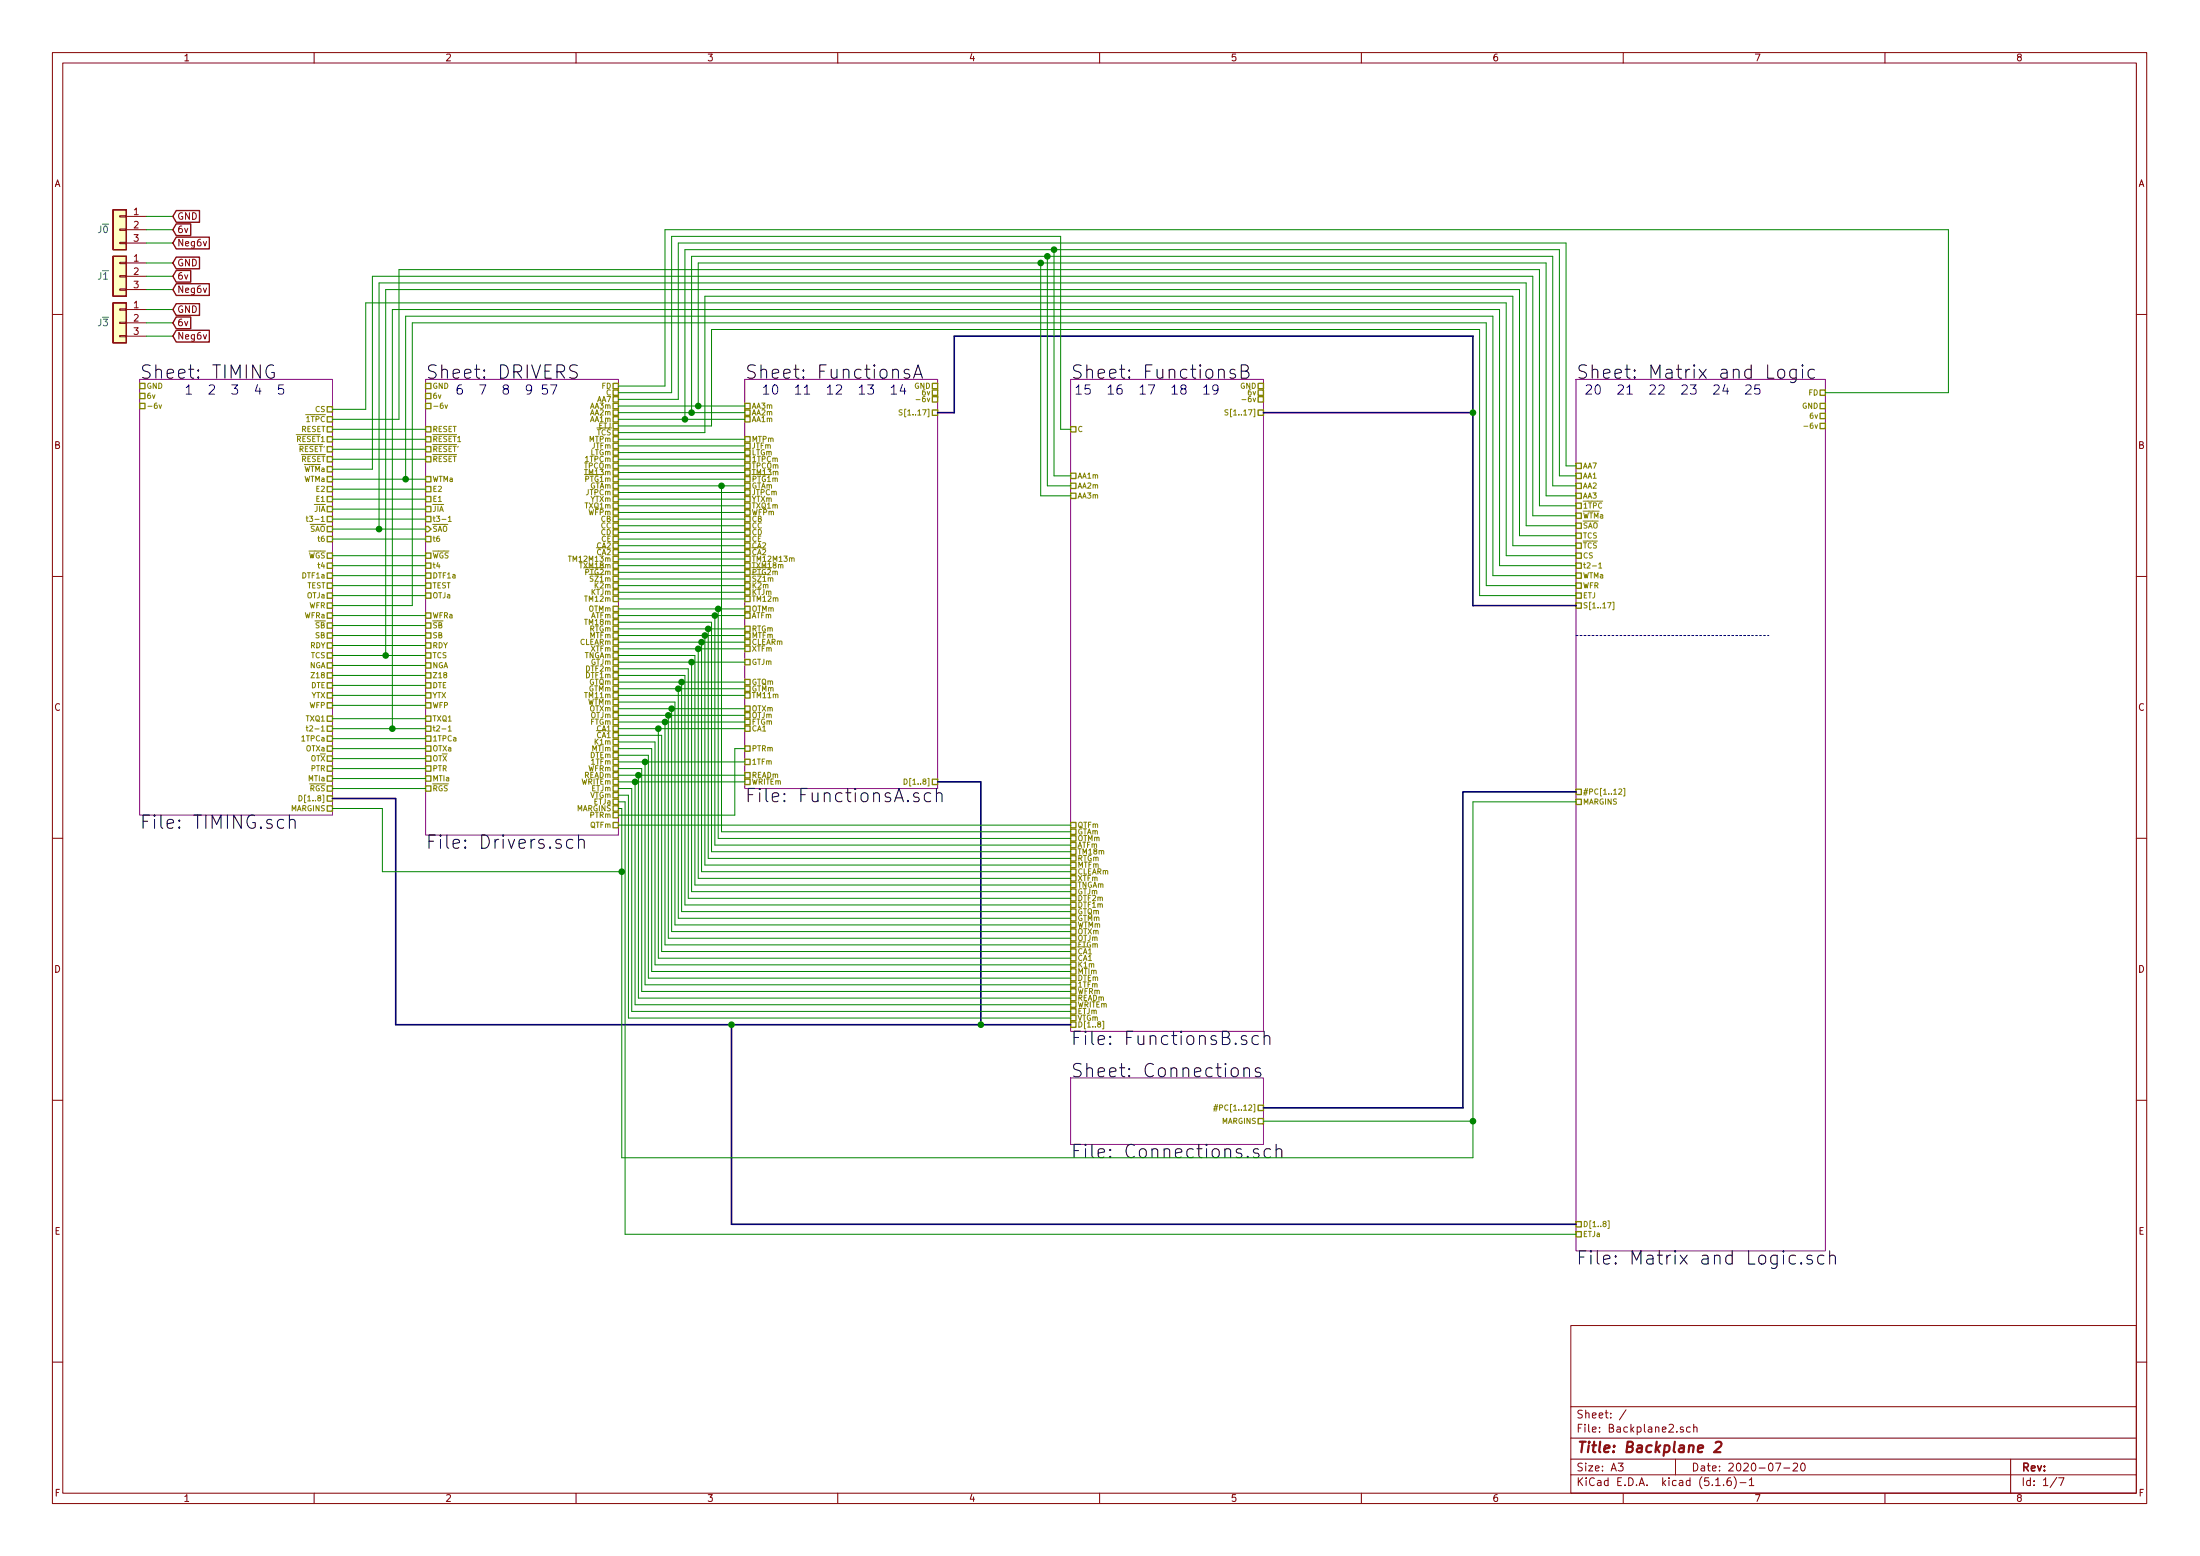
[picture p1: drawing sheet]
<svg xmlns="http://www.w3.org/2000/svg" width="420mm" height="297mm" viewBox="0 0 420 297" stroke-linecap="round" stroke-linejoin="round" font-family="sans-serif">
<g fill="none" stroke="#840000" stroke-width=".19">
<path d="M10 10h400v277h-400zM12 12h396v273.1h-396zM60 10v2M110 10v2M160 10v2M210 10v2M260 10v2M310 10v2M360 10v2M22.9 46.3h1.2v.2h-1.2zM22.9 43.7h1.2v.3h-1.2zM22.9 41.2h1.2v.2h-1.2z"/>
<path d="M22.9 55.2h1.2v.2h-1.2zM22.9 52.6h1.2v.3h-1.2zM22.9 50.1h1.2v.2h-1.2zM22.9 59h1.2v.2h-1.2zM24.1 41.3h3.8M24.1 43.9h3.8M24.1 46.4h3.8M24.1 50.2h3.8M24.1 52.7h3.8M24.1 55.3h3.8M24.1 59.1h3.8M10 60h2"/>
<path d="M22.9 64h1.2v.3h-1.2zM22.9 61.5h1.2v.3h-1.2zM24.1 61.6h3.8M24.1 64.2h3.8M408 60h2M10 110h2M408 110h2M10 160h2M408 160h2M10 210h2M408 210h2M300 253h108v32.1h-108z"/>
<path d="M10 260h2M300 278.5h108M300 274.5h108M300 268.5h108M309 279.3h1l-.5 .6 .4 .1v.7l-.2 .1-.7-.1M310.5 269.1l-1.2 2M320 278.5v3M321.5 272.5l-.4-.1-.2 .2 .1 .2 .5 .2v.3h-.6M322.8 272.5l-.4-.1-.3 .3 .1 .6 .2 .1 .4-.1M323.5 272.5l.2-.1 .3 .1 .1 .9M323.5 271.9v1.5M339.1 279.3h1l-.6 1.5"/>
<path d="M342.5 279.5l.5-.2 .3 .2v.2l-.9 1.1h.9M344.1 279.4l.1-.1a.8 .8 0 0 1 .6 .8 .8 .8 0 0 1-.6 .7 1 1 0 0 1-.1-1.4zM384 278.5v6.6M408 260h2M60 285.1v1.9M110 285.1v1.9M160 285.1v1.9M210 285.1v1.9M260 285.1v1.9M300 281.5h108M310 285.1v1.9M327.7 283.6h.8"/>
<path d="M329.2 283.5v.1M330.5 282.1a.59 .59 0 0 0-.7 .6l.1 .8 .5 .1 .2-.1 .1-.5-.2-.3h-.4l-.3 .3M331.2 281.9a1.71 1.71 0 0 1 0 2.3M332.3 283h1.2M334.1 282.5l.4-.4v1.5M334.1 283.6h.8M340.7 280.2h1.1M360 285.1v1.9M392.8 282l-1.3 2M393.2 282.1h1l-.7 1.5"/>
</g>
<path d="M327.7 275.4l.3-.2h.4l.3 .2 .1 .4-.2 .3-1.3 1.1h1.3" fill="none" stroke="#840000" stroke-width=".41"/>
<path d="M26.7 72.4h36.8v83.2h-36.8zM81.3 72.4h36.8v87h-36.8zM142.2 72.4h36.9v78.1h-36.9zM204.5 72.4h36.8v124.5h-36.8zM301 72.4h47.6v166.4h-47.6zM204.5 205.8h36.8v12.7h-36.8z" fill="none" stroke="#840084" stroke-width=".19"/>
<g fill="none" stroke="#000" stroke-width=".19">
<path d="M52.2 69.8a.97 .97 0 0 0-1 0 .97 .97 0 0 0-.4 1 1.08 1.08 0 0 0 .3 1.1 1.08 1.08 0 0 0 1.1 .2l.2-.2v-.8h-.5M110.3 69.8a1.09 1.09 0 0 0-1.4 .1 .59 .59 0 0 0 .4 1 .88 .88 0 0 1 1 .8l-.5 .5-1-.1M173.6 70.6l-.6-.1-.3 .4 .1 .3 .8 .3 .2 .2-.2 .4-.2 .1-.7-.1M174.5 72.2l.8-2.5 .9 2.5M174.7 71.5h1.2M235.9 70.6l-.6-.1-.4 .4 .1 .3 .9 .3 .1 .2-.1 .4-.3 .1-.7-.1M237.1 70.9h.8a.61 .61 0 0 0 .5-.6 .61 .61 0 0 0-.5-.6h-.8v2.5h.9a.69 .69 0 0 0 .6-.7 .69 .69 0 0 0-.7-.6M339.8 70.6a.69 .69 0 0 1 1 .4v.7a.68 .68 0 0 1-.6 .5 .68 .68 0 0 1-.7-.5v-.7zM343 70.5v2.1a.71 .71 0 0 1-1.1 .3M343 70.6l-.7-.1-.5 .5v.7l.3 .4 .2 .1 .7-.1M344.2 69.7l-.1 .1 .1 .1 .1-.1-.1-.1v.2M344.2 70.5v1.7"/>
<path d="M346.5 70.6l-.7-.1-.5 .5v.7l.3 .4 .2 .1 .7-.1M55.3 156.7a.63 .63 0 0 1 1.1 .1v1.3M55.3 155.6v2.5M110.5 159.4v2.5M175.4 151.5l-.6-.2-.3 .4 .1 .4 .8 .2 .2 .3-.2 .3-.2 .1-.7-.1M177.7 151.5l-.7-.2-.5 .5v.8l.3 .3 .2 .1 .7-.1M178.8 151.6a.61 .61 0 0 1 1.1 .1v1.3M178.8 150.5v2.5M109.4 160.4l-.7-.2-.5 .5v.8l.2 .3 .3 .1 .7-.1M110.5 160.5a.66 .66 0 0 1 1-.1l.1 .2v1.3M238 197.8a.62 .62 0 0 0-.9 .3l.1 .3 .6 .1 .2 .2 .2 .2-.2 .4-.2 .1-.7-.1M240.3 197.8l-.7-.1-.5 .5v.7l.3 .4 .2 .1 .7-.1"/>
<path d="M241.4 198a.63 .63 0 0 1 1.1 .1v1.3M241.4 196.9v2.5M235.3 204.1a.69 .69 0 0 1 .6-.3 .69 .69 0 0 1 .6 .5v.8a.7 .7 0 0 1-.7 .5 .7 .7 0 0 1-.7-.5v-.8zM237.6 204.1a.61 .61 0 0 1 1 .1v1.3M237.6 203.8v1.7M240.3 219.4l-.6-.1-.3 .3 .1 .4 .8 .3 .2 .2-.2 .4-.2 .1-.7-.1M240.7 204a.6 .6 0 0 0-1 .2l.2 .4 .6 .1 .3 .4-.1 .3-.2 .1-.8-.1M242.6 219.4l-.7-.1-.5 .5v.7l.3 .4 .2 .1 .7-.1M243.7 219.5a.63 .63 0 0 1 1.1 .1v1.4M243.7 218.5v2.5M342.9 239.7l-.7-.1-.5 .5v.7l.2 .4 .3 .1 .7-.1M346 239.7l-.6-.1-.3 .4 .1 .3 .8 .3 .2 .2-.2 .4-.2 .1-.7-.1"/>
<path d="M348.3 239.7l-.7-.1-.5 .5v.7l.3 .4 .2 .1 .7-.1M349.4 239.9a.63 .63 0 0 1 1.1 .1v1.3M349.4 238.8v2.5M344 241.1l.1 .1-.1 .1-.1-.1 .1-.1v.2"/>
</g>
<g fill="none" stroke="#848400" stroke-width=".25">
<path d="M26.7 73.2h1v1h-1zM26.7 75.1h1v1h-1zM26.7 77h1v1h-1zM62.5 79.5h1v1.1h-1zM62.5 77.6h1v1h-1zM81.3 73.2h1v1h-1zM81.3 75.1h1v1h-1zM81.3 77h1v1h-1zM117.1 79.5h1v1.1h-1zM117.1 78.3h1v1h-1zM117.1 77h1v1h-1zM117.1 75.7h1v1h-1z"/>
<path d="M117.1 74.5h1v1h-1zM117.1 73.2h1v1h-1zM142.2 79.5h1.1v1.1h-1.1zM142.2 78.3h1.1v1h-1.1zM142.2 77h1.1v1h-1.1zM178.1 73.2h1v1h-1zM178.1 74.5h1v1h-1zM178.1 75.7h1v1h-1zM178.1 78.3h1v1h-1zM240.3 73.2h1v1h-1zM240.3 74.5h1v1h-1zM240.3 78.3h1v1h-1z"/>
<path d="M240.3 75.7h1v1h-1zM347.6 77h1v1h-1zM347.6 78.9h1v1h-1zM347.6 74.5h1v1h-1zM62.5 89.1h1v1h-1zM62.5 96.7h1v1h-1zM62.5 83.3h1v1.1h-1zM62.5 94.8h1v1h-1zM62.5 92.9h1v1h-1zM62.5 87.2h1v1h-1zM62.5 81.4h1v1.1h-1zM62.5 85.3h1v1h-1z"/>
<path d="M62.5 91h1v1h-1zM62.5 98.6h1v1h-1zM81.3 83.3h1v1.1h-1zM81.3 94.8h1v1h-1zM81.3 96.7h1v1h-1zM81.3 92.9h1v1h-1zM81.3 91h1v1h-1zM81.3 87.2h1v1h-1zM81.3 85.3h1v1h-1zM81.3 81.4h1v1.1h-1zM81.3 98.6h1v1h-1zM117.1 92.2h1v1.1h-1z"/>
<path d="M117.1 82.1h1v1h-1zM117.1 97.3h1v1h-1zM117.1 80.8h1v1h-1zM117.1 98.6h1v1h-1zM117.1 99.9h1v1h-1zM117.1 96h1v1.1h-1zM117.1 89.7h1v1h-1zM117.1 91h1v1h-1zM117.1 93.5h1v1h-1zM117.1 94.8h1v1h-1zM117.1 88.4h1v1h-1zM117.1 83.3h1v1.1h-1z"/>
<path d="M117.1 84.6h1v1h-1zM117.1 85.9h1v1h-1zM117.1 87.2h1v1h-1zM142.2 92.2h1.1v1.1h-1.1zM142.2 97.3h1.1v1h-1.1zM142.2 98.6h1.1v1h-1.1zM142.2 99.9h1.1v1h-1.1zM142.2 96h1.1v1.1h-1.1zM142.2 89.7h1.1v1h-1.1zM142.2 91h1.1v1h-1.1zM142.2 93.5h1.1v1h-1.1zM142.2 94.8h1.1v1h-1.1z"/>
<path d="M142.2 88.4h1.1v1h-1.1zM142.2 83.3h1.1v1.1h-1.1zM142.2 84.6h1.1v1h-1.1zM142.2 85.9h1.1v1h-1.1zM142.2 87.2h1.1v1h-1.1zM204.5 81.4h1v1.1h-1zM204.5 90.3h1v1h-1zM204.5 92.2h1v1.1h-1zM204.5 94.1h1v1.1h-1zM301 98h1v1h-1zM301 88.4h1v1h-1zM301 94.1h1v1.1h-1z"/>
<path d="M301 92.2h1v1.1h-1zM301 90.3h1v1h-1zM301 96h1v1.1h-1zM301 99.9h1v1h-1zM347.6 80.8h1v1h-1zM62.5 100.5h1v1h-1zM62.5 115.1h1v1h-1zM62.5 107.5h1v1h-1zM62.5 118.9h1v1h-1zM62.5 102.4h1v1h-1zM62.5 111.3h1v1h-1zM62.5 117h1v1h-1z"/>
<path d="M62.5 113.2h1v1h-1zM62.5 109.4h1v1h-1zM62.5 105.6h1v1h-1zM81.3 107.5h1v1h-1zM81.3 111.3h1v1h-1zM81.3 102.4h1v1h-1zM81.3 100.5h.5l.5 .5-.5 .5h-.5zM81.3 118.9h1v1h-1zM81.3 117h1v1h-1zM81.3 113.2h1v1h-1zM81.3 109.4h1v1h-1zM81.3 105.6h1v1h-1z"/>
<path d="M117.1 106.2h1v1h-1zM117.1 101.1h1v1h-1zM117.1 102.4h1v1h-1zM117.1 103.7h1v1h-1zM117.1 104.9h1v1.1h-1zM117.1 107.5h1v1h-1zM117.1 108.7h1v1.1h-1zM117.1 119.5h1v1.1h-1zM117.1 110h1v1h-1zM117.1 111.3h1v1h-1zM117.1 112.6h1v1h-1zM117.1 113.8h1v1h-1z"/>
<path d="M117.1 118.3h1v1h-1zM117.1 117h1v1h-1zM117.1 115.7h1v1h-1zM142.2 106.2h1.1v1h-1.1zM142.2 101.1h1.1v1h-1.1zM142.2 102.4h1.1v1h-1.1zM142.2 103.7h1.1v1h-1.1zM142.2 104.9h1.1v1.1h-1.1zM142.2 107.5h1.1v1h-1.1zM142.2 108.7h1.1v1.1h-1.1zM142.2 119.5h1.1v1.1h-1.1zM142.2 110h1.1v1h-1.1z"/>
<path d="M142.2 111.3h1.1v1h-1.1zM142.2 112.6h1.1v1h-1.1zM142.2 113.8h1.1v1h-1.1zM142.2 117h1.1v1h-1.1zM142.2 115.7h1.1v1h-1.1zM301 101.8h1v1h-1zM301 111.3h1v1h-1zM301 103.7h1v1h-1zM301 115.1h1v1h-1zM301 105.6h1v1h-1zM301 107.5h1v1h-1zM301 109.4h1v1h-1z"/>
<path d="M301 113.2h1v1h-1zM62.5 124.6h1v1h-1zM62.5 120.8h1v1h-1zM62.5 122.7h1v1h-1zM62.5 126.5h1v1h-1zM62.5 130.3h1v1.1h-1zM62.5 134.1h1v1.1h-1zM62.5 138.6h1v1h-1zM62.5 136.7h1v1h-1zM62.5 132.2h1v1.1h-1zM62.5 128.4h1v1h-1zM81.3 124.6h1v1h-1z"/>
<path d="M81.3 122.7h1v1h-1zM81.3 138.6h1v1h-1zM81.3 120.8h1v1h-1zM81.3 126.5h1v1h-1zM81.3 134.1h1v1.1h-1zM81.3 130.3h1v1.1h-1zM81.3 136.7h1v1h-1zM81.3 132.2h1v1.1h-1zM81.3 128.4h1v1h-1zM117.1 137.3h1v1h-1zM117.1 138.6h1v1h-1zM117.1 139.9h1v1h-1z"/>
<path d="M117.1 136.1h1v1h-1zM117.1 134.8h1v1h-1zM117.1 133.5h1v1h-1zM117.1 132.2h1v1.1h-1zM117.1 131h1v1h-1zM117.1 129.7h1v1h-1zM117.1 128.4h1v1h-1zM117.1 127.2h1v1h-1zM117.1 125.9h1v1h-1zM117.1 124.6h1v1h-1zM117.1 123.4h1v1h-1zM117.1 122.1h1v1h-1z"/>
<path d="M117.1 120.8h1v1h-1zM142.2 137.3h1.1v1h-1.1zM142.2 138.6h1.1v1h-1.1zM142.2 136.1h1.1v1h-1.1zM142.2 134.8h1.1v1h-1.1zM142.2 132.2h1.1v1.1h-1.1zM142.2 131h1.1v1h-1.1zM142.2 129.7h1.1v1h-1.1zM142.2 125.9h1.1v1h-1.1zM142.2 123.4h1.1v1h-1.1zM142.2 122.1h1.1v1h-1.1zM142.2 120.8h1.1v1h-1.1z"/>
<path d="M62.5 146.2h1v1h-1zM62.5 151.9h1v1h-1zM62.5 153.8h1v1h-1zM62.5 140.5h1v1h-1zM62.5 142.4h1v1h-1zM62.5 144.3h1v1h-1zM62.5 148.1h1v1h-1zM62.5 150h1v1h-1zM81.3 146.2h1v1h-1zM81.3 140.5h1v1h-1zM81.3 142.4h1v1h-1zM81.3 144.3h1v1h-1z"/>
<path d="M81.3 148.1h1v1h-1zM81.3 150h1v1h-1zM117.1 153.8h1v1h-1zM117.1 151.3h1v1h-1zM117.1 150h1v1h-1zM117.1 152.6h1v1h-1zM117.1 148.8h1v1h-1zM117.1 147.5h1v1h-1zM117.1 146.2h1v1h-1zM117.1 144.9h1v1.1h-1zM117.1 143.7h1v1h-1zM117.1 142.4h1v1h-1z"/>
<path d="M117.1 141.1h1v1h-1zM117.1 155.1h1v1h-1zM117.1 157h1v1h-1zM142.2 148.8h1.1v1h-1.1zM142.2 147.5h1.1v1h-1.1zM142.2 144.9h1.1v1.1h-1.1zM142.2 142.4h1.1v1h-1.1zM178.1 148.8h1v1h-1zM204.5 159.5h1v1.1h-1zM204.5 157h1v1h-1zM204.5 158.3h1v1h-1zM301 150.7h1v1h-1z"/>
<path d="M301 152.6h1v1h-1zM204.5 179.9h1v1h-1zM204.5 178.6h1v1h-1zM204.5 177.3h1v1h-1zM204.5 176.1h1v1h-1zM204.5 174.8h1v1h-1zM204.5 173.5h1v1h-1zM204.5 172.2h1v1.1h-1zM204.5 171h1v1h-1zM204.5 169.7h1v1h-1zM204.5 168.4h1v1.1h-1zM204.5 167.2h1v1h-1z"/>
<path d="M204.5 165.9h1v1h-1zM204.5 164.6h1v1h-1zM204.5 163.4h1v1h-1zM204.5 162.1h1v1h-1zM204.5 160.8h1v1h-1zM204.5 195.1h1v1h-1zM204.5 181.1h1v1.1h-1zM204.5 182.4h1v1h-1zM204.5 193.8h1v1.1h-1zM204.5 192.6h1v1h-1zM204.5 191.3h1v1h-1zM204.5 190h1v1h-1z"/>
<path d="M204.5 188.8h1v1h-1zM204.5 187.5h1v1h-1zM204.5 186.2h1v1h-1zM204.5 184.9h1v1.1h-1zM204.5 183.7h1v1h-1zM240.3 211h1v1h-1zM240.3 213.5h1v1h-1zM301 233.2h1v1h-1zM301 235.1h1v1h-1z"/>
</g>
<g fill="none" stroke="#848400" stroke-width=".19">
<path d="M30.4 77.3l.2 .7 .3-.7M85 77.3l.2 .7 .3-.7M172.3 78.3h-.5a.42 .42 0 0 0 .4 .5l.1 .2-.2 .2h-.4M175 76.3h.7M234.5 78.3h-.5a.42 .42 0 0 0 .5 .5v.2l-.2 .2h-.4M237.2 76.3h.7M58.5 98.9h.4M58.6 98.5v.9l.3 .2M59.1 98.5h.6l-.3 .4 .3 .2v.4l-.2 .1-.4-.1M85.6 98.8l.3-.3v1.1M85.6 99.6h.6M344.5 81.4h.8"/>
<path d="M108.5 106.2h.6M151.2 106.6l.2-.1h.2l.1 .7M305.3 107.7l.3-.3v1M305.3 108.4h.6M307 115h.7l-.4 1.1M308 114.9h.2v1.5h-.2M58.5 138.9h.4M58.6 138.5v.9l.3 .2M59.1 138.6l.4-.1 .2 .3-.6 .8h.6M85.6 138.8l.3-.3v1.1M85.6 139.6h.6M57.1 151.9a.51 .51 0 0 1 .6 .5 .51 .51 0 0 1-.6 .5z"/>
<path d="M172.7 148.7a.51 .51 0 0 1 .6 .5 .51 .51 0 0 1-.6 .5zM309.1 150.7l.4-.1 .2 .3-.6 .7h.6M310.1 150.5h.2v1.5h-.2M210.5 195h.3v1.4h-.3M231.8 211.7h.7M231.9 211.3h.7M232.2 210.8l-.3 1.3M232.5 210.8l-.3 1.3M307.1 233.1h.2v1.4h-.2"/>
</g>
<g fill="#ffffc2" stroke="#ffffc2" stroke-width=".19">
<path d="M21.6 40h2.5v7.7h-2.5z"/>
<path d="M21.6 48.9h2.5v7.7h-2.5z"/>
<path d="M21.6 57.8h2.5v7.6h-2.5z"/>
</g>
<path d="M21.6 40h2.5v7.7h-2.5zM21.6 48.9h2.5v7.7h-2.5zM21.6 57.8h2.5v7.6h-2.5zM33.7 51.6h2.7v2.3h-2.7l-.7-1.2zM33.7 54.2h6.3v2.2h-6.3l-.7-1.1zM33.7 40.2h4.4v2.2h-4.4l-.7-1.1zM33.7 42.7h2.7v2.3h-2.7l-.7-1.1zM33.7 58h4.4v2.2h-4.4l-.7-1.1zM33.7 45.3h6.3v2.2h-6.3l-.7-1.1zM33.7 49.1h4.4v2.2h-4.4l-.7-1.1zM33.7 63.1h6.3v2.2h-6.3l-.7-1.1zM33.7 60.5h2.7v2.2h-2.7l-.7-1.1z" fill="none" stroke="#840000" stroke-width=".25"/>
<path d="M301 121.3h36.8" fill="none" stroke="#0000c2" stroke-width=".19" stroke-dasharray=".4 .4"/>
<path d="M179.1 78.8h3.1v-14.6h99.1v51.4h19.7M241.3 78.8h40M63.5 152.4h12.1v43.2h128.9M179.1 149.3h8.2v46.3M301 151.2h-21.6v60.3h-38.1M139.7 195.6v38.1h161.3" fill="none" stroke="#000084" stroke-width=".3"/>
<g fill="none" stroke="#008400" stroke-width=".19">
<path d="M27.9 52.7h5.1M27.9 50.2h5.1M27.9 55.3h5.1M27.9 59.1h5.1M27.9 43.9h5.1M27.9 46.4h5.1M27.9 41.3h5.1M198.8 50.2v44.5h5.7M200 48.9v43.8h4.5M201.3 47.7v43.1h3.2M27.9 64.2h5.1M27.9 61.6h5.1"/>
<path d="M63.5 78.1h6.3v-20.3h217.9v48.3h13.3M118.1 73.7h8.9v-29.8h245.1v31.1h-23.5M118.1 75h10.2v-29.9h74.3v36.9h1.9M118.1 76.2h11.4v-29.8h169.6v42.5h1.9M118.1 77.5h24.1M118.1 78.8h24.1M132.1 78.8v-29.9h164.4v43.8h4.5M133.3 77.5v-27.3h162v44.5h5.7M63.5 80h12.7v-28.5h217.8v45.1h7M63.5 95.3h17.8M63.5 93.4h17.8M63.5 91.5h17.8"/>
<path d="M63.5 89.6h7.6v-36.9h221.6v45.8h8.3M63.5 87.7h17.8M63.5 85.8h17.8M63.5 83.9h17.8M63.5 82h17.8M63.5 97.2h17.8M63.5 99.1h17.8M77.5 91.5v-31.1h207.6v49.5h15.9M118.1 96.6h24.1M118.1 95.3h24.1M118.1 91.5h24.1M118.1 87.7h24.1"/>
<path d="M118.1 83.9h24.1M118.1 80h24.1M118.1 81.3h17.8v-18.4h146.7v50.8h18.4M118.1 99.1h24.1M118.1 88.9h24.1M118.1 82.6h16.5v-26h154.3v47.6h12.1M118.1 85.1h24.1M118.1 92.7h24.1M118.1 86.4h24.1M118.1 94h24.1M118.1 90.2h24.1M118.1 97.8h24.1"/>
<path d="M130.8 80v-32.3h167v43.1h3.2M137.8 92.7v66.1h66.7M63.5 117.5h17.8M63.5 119.4h17.8M63.5 113.7h17.8M63.5 111.8h17.8M63.5 109.9h17.8M63.5 108h17.8M63.5 106.1h17.8M63.5 102.9h17.8M63.5 101h17.8M118.1 117.5h24.1"/>
<path d="M118.1 111.8h24.1M118.1 108h24.1M118.1 102.9h24.1M118.1 118.8h17.8v43.8h68.6M118.1 114.3h24.1M118.1 113.1h24.1M118.1 110.5h24.1M118.1 109.3h24.1M118.1 116.2h24.1M118.1 100.4h24.1M118.1 106.7h24.1M118.1 104.2h24.1"/>
<path d="M118.1 105.4h24.1M118.1 101.6h24.1M136.5 117.5v43.8h68M137.2 116.2v43.9h67.3M301 111.8h-17.2v-50.2h-205.1v54h-15.2M301 108h-14.6v-48.9h-211.5v80M301 102.3h-10.8v-47h-216.5v69.8M301 100.4h-9.5v-46.4h-219.1v47M63.5 139.1h17.8M63.5 125.1h17.8M63.5 134.7h17.8M63.5 132.8h17.8"/>
<path d="M63.5 130.8h17.8M63.5 128.9h17.8M63.5 127h17.8M63.5 123.2h17.8M63.5 121.3h17.8M63.5 137.2h17.8M118.1 139.1h24.1M118.1 125.1h14.6v43.8h71.8M118.1 137.8h24.1M118.1 136.6h24.1M118.1 132.8h24.1M118.1 128.9h12.7v43.9h73.7"/>
<path d="M118.1 121.3h24.1M118.1 120.1h24.1M118.1 122.6h24.1M118.1 131.5h24.1M118.1 127.7h13.3v43.8h73.1M118.1 130.2h24.1M118.1 134h10.8v42.6h75.6M118.1 135.3h24.1M118.1 123.9h24.1M118.1 126.4h24.1M125.7 139.1v43.8h78.8M127 137.8v42.6h77.5"/>
<path d="M127.6 136.6v42.5h76.9M128.3 135.3v42.5h76.2M129.5 131.5v43.8h75M130.2 130.2v43.8h74.3M132.1 126.4v43.8h72.4M133.3 123.9v43.8h71.2M134 122.6v43.8h70.5M134.6 121.3v43.8h69.9M135.3 120.1v43.8h69.2M63.5 154.3h9.5v12.1h45.7M63.5 150.5h17.8M63.5 148.6h17.8"/>
<path d="M63.5 146.7h17.8M63.5 144.8h17.8M63.5 142.9h17.8M63.5 141h17.8M118.1 140.4h8.3v41.2h78.1M118.1 150.5h2.5v42.6h83.9M118.1 146.7h4.5v42.6h81.9M118.1 142.9h6.4v42.6h80M118.1 141.6h7v42.6h79.4M118.1 144.2h5.7v42.5h80.7M118.1 145.5h24.1M118.1 157.5h86.4"/>
<path d="M118.1 151.8h1.9v42.5h84.5M118.1 153.1h1.3v82.5h181.6M118.1 149.3h24.1M118.1 148h24.1M121.3 149.3v42.5h83.2M121.9 148v42.5h82.6M123.2 145.5v42.5h81.3M142.2 142.9h-1.9v12.7h-22.2M301 153.1h-19.7v67.9h-162.6v-66.7h-.6M241.3 214h40"/>
</g>
<g fill="none" stroke="#0000c2" stroke-width=".19">
<path d="M35.6 74l.5-.5v1.7M35.6 75.2h1M40 73.6l.2-.1h.4l.3 .1 .1 .4-.1 .2-1 1h1.1M88.1 73.5a.72 .72 0 0 0-.8 .7v.7l.2 .3h.5l.3-.3v-.4l-.3-.3h-.5l-.2 .3M91.6 73.5h1.2l-.8 1.7M145.8 74l.5-.5v1.7M145.8 75.2h1M147.7 73.6a.42 .42 0 0 1 .4-.1 .42 .42 0 0 1 .4 .3v1.1l-.2 .3h-.3l-.3-.1-.2-.5zM151.9 74l.5-.5v1.7M151.9 75.2h1M205.5 74l.5-.5v1.7M205.5 75.2h1"/>
<path d="M208.2 73.5h-.9l-.1 .8 .3-.1h.6l.1 .3v.6l-.3 .1-.7-.1M211.6 74l.5-.5v1.7M211.6 75.2h1M302.9 73.6l.3-.1h.4l.3 .1 .1 .4-1.2 1.2h1.2M304.8 73.6a.42 .42 0 0 1 .4-.1 .42 .42 0 0 1 .4 .3v1.1l-.4 .3a.95 .95 0 0 1-.4-1.6zM309 73.6l.3-.1h.4l.3 .1 .1 .4-1.2 1.2h1.2M310.7 74l.5-.5v1.7M310.7 75.2h1"/>
</g>
<g fill="#008400" stroke="#008400" stroke-width=".25">
<circle cx="132.1" cy="78.8" r=".51"/>
<circle cx="127" cy="137.8" r=".51"/>
<circle cx="201.3" cy="47.7" r=".51"/>
<circle cx="133.4" cy="77.5" r=".51"/>
<circle cx="281.3" cy="78.8" r=".51"/>
<circle cx="137.2" cy="116.2" r=".51"/>
<circle cx="139.7" cy="195.6" r=".51"/>
<circle cx="74.9" cy="139.1" r=".51"/>
<circle cx="137.8" cy="92.7" r=".51"/>
<circle cx="77.5" cy="91.5" r=".51"/>
<circle cx="125.7" cy="139.1" r=".51"/>
<circle cx="121.9" cy="148" r=".51"/>
<circle cx="121.3" cy="149.3" r=".51"/>
<circle cx="123.2" cy="145.5" r=".51"/>
<circle cx="281.3" cy="214" r=".51"/>
<circle cx="134" cy="122.6" r=".51"/>
<circle cx="130.8" cy="80" r=".51"/>
<circle cx="133.4" cy="123.9" r=".51"/>
<circle cx="135.3" cy="120.1" r=".51"/>
<circle cx="200" cy="48.9" r=".51"/>
<circle cx="198.8" cy="50.2" r=".51"/>
<circle cx="132.1" cy="126.4" r=".51"/>
<circle cx="187.3" cy="195.6" r=".51"/>
<circle cx="134.6" cy="121.3" r=".51"/>
<circle cx="130.2" cy="130.2" r=".51"/>
<circle cx="118.7" cy="166.4" r=".51"/>
<circle cx="129.5" cy="131.5" r=".51"/>
<circle cx="128.3" cy="135.3" r=".51"/>
<circle cx="72.4" cy="101" r=".51"/>
<circle cx="127.6" cy="136.6" r=".51"/>
<circle cx="73.7" cy="125.1" r=".51"/>
<circle cx="136.5" cy="117.5" r=".51"/>
</g>
<g font-size="3.5">
<text x="26.7" y="72.3">Sheet: TIMING</text>
<text x="81.3" y="72.3">Sheet: DRIVERS</text>
<text x="142.2" y="72.3">Sheet: FunctionsA</text>
<text x="204.5" y="72.3">Sheet: FunctionsB</text>
<text x="301" y="72.3">Sheet: Matrix and Logic</text>
<text x="142.2" y="153.2">File: FunctionsA.sch</text>
<text x="26.7" y="158.3">File: TIMING.sch</text>
<text x="81.3" y="162.1">File: Drivers.sch</text>
<text x="204.5" y="199.5">File: FunctionsB.sch</text>
<text x="204.5" y="205.7">Sheet: Connections</text>
<text x="204.5" y="221.1">File: Connections.sch</text>
<text x="301" y="241.4">File: Matrix and Logic.sch</text>
</g>
<text font-size="2.8" fill="#840000" x="301" y="277.3">Title: Backplane 2</text>
<g font-size="2.5" fill="#0000c2">
<text x="42.2" y="75.3">1 2 3 4 5</text>
<text x="93.6" y="75.3">6 7 8 9 57</text>
<text x="154.1" y="75.3">10 11 12 13 14</text>
<text x="213.8" y="75.3">15 16 17 18 19</text>
<text x="313.1" y="75.3">20 21 22 23 24 25</text>
</g>
<g font-size="2.1" fill="#840000">
<text x="301" y="273.5">File: Backplane2.sch</text>
<text x="301" y="270.8">Sheet: /</text>
<text x="301" y="280.9">Size: A3</text>
<text x="323" y="280.9">Date: 2020-07-20</text>
<text x="386" y="280.9">Rev:</text>
<text x="301" y="283.7">KiCad E.D.A. kicad (5.1.6)-1</text>
<text x="386" y="283.7">Id: 1/7</text>
</g>
<g font-size="1.8" fill="#840000">
<text x="35" y="11.7">1</text>
<text x="85" y="11.7">2</text>
<text x="135" y="11.7">3</text>
<text x="185" y="11.7">4</text>
<text x="235" y="11.7">5</text>
<text x="285" y="11.7">6</text>
<text x="335" y="11.7">7</text>
<text x="385" y="11.7">8</text>
<text x="10.4" y="35.7">A</text>
<text x="408.4" y="35.7">A</text>
<text x="25.6" y="41.1">1</text>
<text x="33.8" y="41.9">GND</text>
<text x="25.6" y="43.6">2</text>
<text x="25.6" y="46.1">3</text>
<text x="33.8" y="44.5">6v</text>
<text x="33.8" y="47">Neg6v</text>
<text x="25.6" y="49.9">1</text>
<text x="25.6" y="52.5">2</text>
<text x="33.8" y="53.4">6v</text>
<text x="33.8" y="50.8">GND</text>
<text x="25.6" y="55">3</text>
<text x="25.6" y="58.8">1</text>
<text x="33.8" y="55.9">Neg6v</text>
<text x="33.8" y="59.7">GND</text>
<text x="25.6" y="61.4">2</text>
<text x="25.6" y="63.9">3</text>
<text x="33.8" y="64.8">Neg6v</text>
<text x="33.8" y="62.3">6v</text>
<text x="10.4" y="85.7">B</text>
<text x="408.4" y="85.7">B</text>
<text x="10.4" y="135.7">C</text>
<text x="408.4" y="135.7">C</text>
<text x="10.4" y="185.7">D</text>
<text x="408.4" y="185.7">D</text>
<text x="10.4" y="235.7">E</text>
<text x="408.4" y="235.7">E</text>
<text x="10.5" y="285.7">F</text>
<text x="35" y="286.7">1</text>
<text x="85" y="286.7">2</text>
<text x="135" y="286.7">3</text>
<text x="185" y="286.7">4</text>
<text x="235" y="286.7">5</text>
<text x="285" y="286.7">6</text>
<text x="335" y="286.7">7</text>
<text x="385" y="286.7">8</text>
<text x="408.5" y="285.7">F</text>
</g>
<g font-size="1.8" fill="#008484">
<text x="18.7" y="44.5">J0</text>
<text x="18.7" y="53.4">J1</text>
<text x="18.7" y="62.3">J3</text>
</g>
<g font-size="1.4" fill="#848400">
<text x="27.9" y="74.2">GND</text>
<text x="27.9" y="76.1">6v</text>
<text x="82.5" y="74.2">GND</text>
<text x="82.5" y="76.1">6v</text>
<text x="114" y="76.7">AA7</text>
<text x="115" y="74.2">FD</text>
<text x="115.8" y="75.5">C</text>
<text x="174.7" y="74.2">GND</text>
<text x="175.7" y="76.7">-6v</text>
<text x="176.2" y="75.5">6v</text>
<text x="236.9" y="74.2">GND</text>
<text x="238" y="76.7">-6v</text>
<text x="238.5" y="75.5">6v</text>
<text x="345.5" y="75.5">FD</text>
<text x="27.9" y="78">-6v</text>
<text x="57.5" y="82.5">RESET</text>
<text x="58.6" y="80.6">1TPC</text>
<text x="60.3" y="78.6">CS</text>
<text x="82.5" y="78">-6v</text>
<text x="82.5" y="82.5">RESET</text>
<text x="112.8" y="80.6">AA1m</text>
<text x="112.8" y="79.3">AA2m</text>
<text x="112.8" y="78">AA3m</text>
<text x="114" y="83.1">TCS</text>
<text x="114.2" y="81.8">ETJ</text>
<text x="143.5" y="80.6">AA1m</text>
<text x="143.5" y="79.3">AA2m</text>
<text x="143.5" y="78">AA3m</text>
<text x="172.8" y="79.3">S[1..17]</text>
<text x="205.7" y="82.5">C</text>
<text x="235" y="79.3">S[1..17]</text>
<text x="344.2" y="78">GND</text>
<text x="345.3" y="81.8">-6v</text>
<text x="345.8" y="79.9">6v</text>
<text x="56.7" y="84.4">RESET1</text>
<text x="57.2" y="86.3">RESET'</text>
<text x="57.5" y="88.2">RESET</text>
<text x="82.5" y="84.4">RESET1</text>
<text x="82.5" y="88.2">RESET</text>
<text x="82.5" y="86.3">RESET'</text>
<text x="111.7" y="89.4">TPCOm</text>
<text x="112" y="88.2">1TPCm</text>
<text x="112.6" y="84.4">MTPm</text>
<text x="112.8" y="86.9">LTGm</text>
<text x="113.1" y="85.6">JTFm</text>
<text x="143.5" y="89.4">TPCOm</text>
<text x="143.5" y="84.4">MTPm</text>
<text x="143.5" y="85.6">JTFm</text>
<text x="143.5" y="86.9">LTGm</text>
<text x="143.5" y="88.2">1TPCm</text>
<text x="302.3" y="89.4">AA7</text>
<text x="58.1" y="90.1">WTMa</text>
<text x="58.1" y="92">WTMa</text>
<text x="60.5" y="95.8">E1</text>
<text x="60.5" y="93.9">E2</text>
<text x="82.5" y="95.8">E1</text>
<text x="82.5" y="93.9">E2</text>
<text x="82.5" y="92">WTMa</text>
<text x="111.9" y="92">PTG1m</text>
<text x="112" y="90.7">TM13m</text>
<text x="112" y="94.5">JTPCm</text>
<text x="112.6" y="93.3">GTAm</text>
<text x="112.8" y="95.8">YTXm</text>
<text x="143.5" y="93.3">GTAm</text>
<text x="143.5" y="90.7">TM13m</text>
<text x="143.5" y="92">PTG1m</text>
<text x="143.5" y="94.5">JTPCm</text>
<text x="143.5" y="95.8">YTXm</text>
<text x="205.7" y="91.3">AA1m</text>
<text x="205.7" y="93.3">AA2m</text>
<text x="205.7" y="95.2">AA3m</text>
<text x="302.3" y="95.2">AA3</text>
<text x="302.3" y="93.3">AA2</text>
<text x="302.3" y="91.3">AA1</text>
<text x="59.2" y="101.5">SAO</text>
<text x="59.7" y="99.6">t3-1</text>
<text x="60" y="97.7">JIA</text>
<text x="82.5" y="97.7">JIA</text>
<text x="82.5" y="99.6">t3-1</text>
<text x="82.5" y="101.5">SAO</text>
<text x="111.9" y="97.1">TXQ1m</text>
<text x="112.4" y="98.3">WFPm</text>
<text x="114.8" y="99.6">CB</text>
<text x="114.8" y="100.9">CC</text>
<text x="143.5" y="98.3">WFPm</text>
<text x="143.5" y="99.6">CB</text>
<text x="143.5" y="100.9">CC</text>
<text x="143.5" y="97.1">TXQ1m</text>
<text x="302.3" y="99">WTMa</text>
<text x="302.3" y="97.1">1TPC</text>
<text x="302.3" y="100.9">SAO</text>
<text x="58.9" y="106.6">WGS</text>
<text x="61" y="103.4">t6</text>
<text x="82.5" y="103.4">t6</text>
<text x="82.5" y="106.6">WGS</text>
<text x="109.2" y="107.2">TM12M13m</text>
<text x="114" y="104.7">CA2</text>
<text x="114" y="106">CA2</text>
<text x="114.8" y="102.1">CD</text>
<text x="114.9" y="103.4">CE</text>
<text x="143.5" y="107.2">TM12M13m</text>
<text x="143.5" y="102.1">CD</text>
<text x="143.5" y="103.4">CE</text>
<text x="143.5" y="104.7">CA2</text>
<text x="143.5" y="106">CA2</text>
<text x="302.3" y="102.8">TCS</text>
<text x="302.3" y="104.7">TCS</text>
<text x="302.3" y="106.6">CS</text>
<text x="57.9" y="110.4">DTF1a</text>
<text x="58.6" y="112.3">TEST</text>
<text x="61" y="108.5">t4</text>
<text x="82.5" y="108.5">t4</text>
<text x="82.5" y="112.3">TEST</text>
<text x="82.5" y="110.4">DTF1a</text>
<text x="111" y="108.5">TXM18m</text>
<text x="111.9" y="109.8">PTG2m</text>
<text x="112.9" y="113.6">KTJm</text>
<text x="113" y="111">SZ1m</text>
<text x="113.8" y="112.3">K2m</text>
<text x="143.5" y="108.5">TXM18m</text>
<text x="143.5" y="109.8">PTG2m</text>
<text x="143.5" y="111">SZ1m</text>
<text x="143.5" y="112.3">K2m</text>
<text x="143.5" y="113.6">KTJm</text>
<text x="302.3" y="112.3">WFR</text>
<text x="302.3" y="108.5">t2-1</text>
<text x="302.3" y="110.4">WTMa</text>
<text x="58.2" y="118">WFRa</text>
<text x="58.7" y="114.2">OTJa</text>
<text x="59" y="116.1">WFR</text>
<text x="60.3" y="119.9">SB</text>
<text x="82.5" y="119.9">SB</text>
<text x="82.5" y="118">WFRa</text>
<text x="82.5" y="114.2">OTJa</text>
<text x="112" y="114.8">TM12m</text>
<text x="112" y="119.3">TM18m</text>
<text x="112.4" y="116.7">OTMm</text>
<text x="112.8" y="118">ATFm</text>
<text x="143.5" y="114.8">TM12m</text>
<text x="143.5" y="118">ATFm</text>
<text x="143.5" y="116.7">OTMm</text>
<text x="302.3" y="116.1">S[1..17]</text>
<text x="302.3" y="114.2">ETJ</text>
<text x="59.2" y="123.7">RDY</text>
<text x="59.4" y="125.6">TCS</text>
<text x="60.3" y="121.8">SB</text>
<text x="82.5" y="125.6">TCS</text>
<text x="82.5" y="123.7">RDY</text>
<text x="82.5" y="121.8">SB</text>
<text x="110.7" y="123.1">CLEARm</text>
<text x="111.6" y="125.6">TNGAm</text>
<text x="112.6" y="120.6">RTGm</text>
<text x="112.7" y="121.8">MTFm</text>
<text x="112.9" y="124.4">XTFm</text>
<text x="143.5" y="124.4">XTFm</text>
<text x="143.5" y="123.1">CLEARm</text>
<text x="143.5" y="121.8">MTFm</text>
<text x="143.5" y="120.6">RTGm</text>
<text x="59.1" y="127.5">NGA</text>
<text x="59.4" y="131.4">DTE</text>
<text x="59.8" y="129.4">Z18</text>
<text x="82.5" y="127.5">NGA</text>
<text x="82.5" y="131.4">DTE</text>
<text x="82.5" y="129.4">Z18</text>
<text x="112" y="129.4">DTF1m</text>
<text x="112" y="128.2">DTF2m</text>
<text x="112.4" y="132">GTMm</text>
<text x="112.5" y="130.7">GTQm</text>
<text x="112.8" y="126.9">GTJm</text>
<text x="143.5" y="132">GTMm</text>
<text x="143.5" y="130.7">GTQm</text>
<text x="143.5" y="126.9">GTJm</text>
<text x="58.5" y="137.7">TXQ1</text>
<text x="59.1" y="135.2">WFP</text>
<text x="59.5" y="133.3">YTX</text>
<text x="82.5" y="135.2">WFP</text>
<text x="82.5" y="137.7">TXQ1</text>
<text x="82.5" y="133.3">YTX</text>
<text x="112" y="133.3">TM11m</text>
<text x="112.2" y="134.5">WTMm</text>
<text x="112.7" y="135.8">OTXm</text>
<text x="112.8" y="137.1">OTJm</text>
<text x="143.5" y="137.1">OTJm</text>
<text x="143.5" y="135.8">OTXm</text>
<text x="143.5" y="133.3">TM11m</text>
<text x="57.8" y="141.5">1TPCa</text>
<text x="58.5" y="143.4">OTXa</text>
<text x="59.7" y="139.6">t2-1</text>
<text x="82.5" y="139.6">t2-1</text>
<text x="82.5" y="141.5">1TPCa</text>
<text x="82.5" y="143.4">OTXa</text>
<text x="112.8" y="138.3">FTGm</text>
<text x="113.2" y="143.4">MTIm</text>
<text x="113.8" y="142.1">K1m</text>
<text x="114" y="139.6">CA1</text>
<text x="114" y="140.9">CA1</text>
<text x="143.5" y="138.3">FTGm</text>
<text x="143.5" y="139.6">CA1</text>
<text x="143.5" y="143.4">PTRm</text>
<text x="59" y="149.1">MTIa</text>
<text x="59.3" y="145.3">OTX</text>
<text x="59.4" y="147.2">PTR</text>
<text x="82.5" y="147.2">PTR</text>
<text x="82.5" y="145.3">OTX</text>
<text x="82.5" y="149.1">MTIa</text>
<text x="111" y="149.8">WRITEm</text>
<text x="111.6" y="148.5">READm</text>
<text x="112.4" y="147.2">WFRm</text>
<text x="112.8" y="144.7">DTEm</text>
<text x="113.1" y="146">1TFm</text>
<text x="143.5" y="149.8">WRITEm</text>
<text x="143.5" y="148.5">READm</text>
<text x="143.5" y="146">1TFm</text>
<text x="173.5" y="149.8">D[1..8]</text>
<text x="55.5" y="154.8">MARGINS</text>
<text x="57.9" y="152.9">D[1..8]</text>
<text x="59.2" y="151">RGS</text>
<text x="82.5" y="151">RGS</text>
<text x="110.2" y="154.8">MARGINS</text>
<text x="112.7" y="152.3">VTGm</text>
<text x="113" y="151">ETJm</text>
<text x="113.5" y="153.6">ETJa</text>
<text x="302.3" y="151.7">#PC[1..12]</text>
<text x="302.3" y="153.6">MARGINS</text>
<text x="112.8" y="156.1">PTRm</text>
<text x="112.8" y="158">QTFm</text>
<text x="205.7" y="161.8">ATFm</text>
<text x="205.7" y="160.6">OTMm</text>
<text x="205.7" y="158">QTFm</text>
<text x="205.7" y="159.3">GTAm</text>
<text x="205.7" y="166.9">CLEARm</text>
<text x="205.7" y="165.6">MTFm</text>
<text x="205.7" y="164.4">RTGm</text>
<text x="205.7" y="163.1">TM18m</text>
<text x="205.7" y="173.3">DTF1m</text>
<text x="205.7" y="172">DTF2m</text>
<text x="205.7" y="170.7">GTJm</text>
<text x="205.7" y="169.5">TNGAm</text>
<text x="205.7" y="168.2">XTFm</text>
<text x="205.7" y="179.6">OTJm</text>
<text x="205.7" y="178.3">OTXm</text>
<text x="205.7" y="177.1">WTMm</text>
<text x="205.7" y="175.8">GTMm</text>
<text x="205.7" y="174.5">GTQm</text>
<text x="205.7" y="180.9">FTGm</text>
<text x="205.7" y="182.2">CA1</text>
<text x="205.7" y="183.4">CA1</text>
<text x="205.7" y="186">MTIm</text>
<text x="205.7" y="184.7">K1m</text>
<text x="205.7" y="191">READm</text>
<text x="205.7" y="189.8">WFRm</text>
<text x="205.7" y="188.5">1TFm</text>
<text x="205.7" y="187.2">DTEm</text>
<text x="205.7" y="196.1">D[1..8]</text>
<text x="205.7" y="194.9">VTGm</text>
<text x="205.7" y="193.6">ETJm</text>
<text x="205.7" y="192.3">WRITEm</text>
<text x="233.2" y="212">#PC[1..12]</text>
<text x="233.3" y="214.5">MARGINS</text>
<text x="302.3" y="234.2">D[1..8]</text>
<text x="302.3" y="236.1">ETJa</text>
</g>
</svg>
